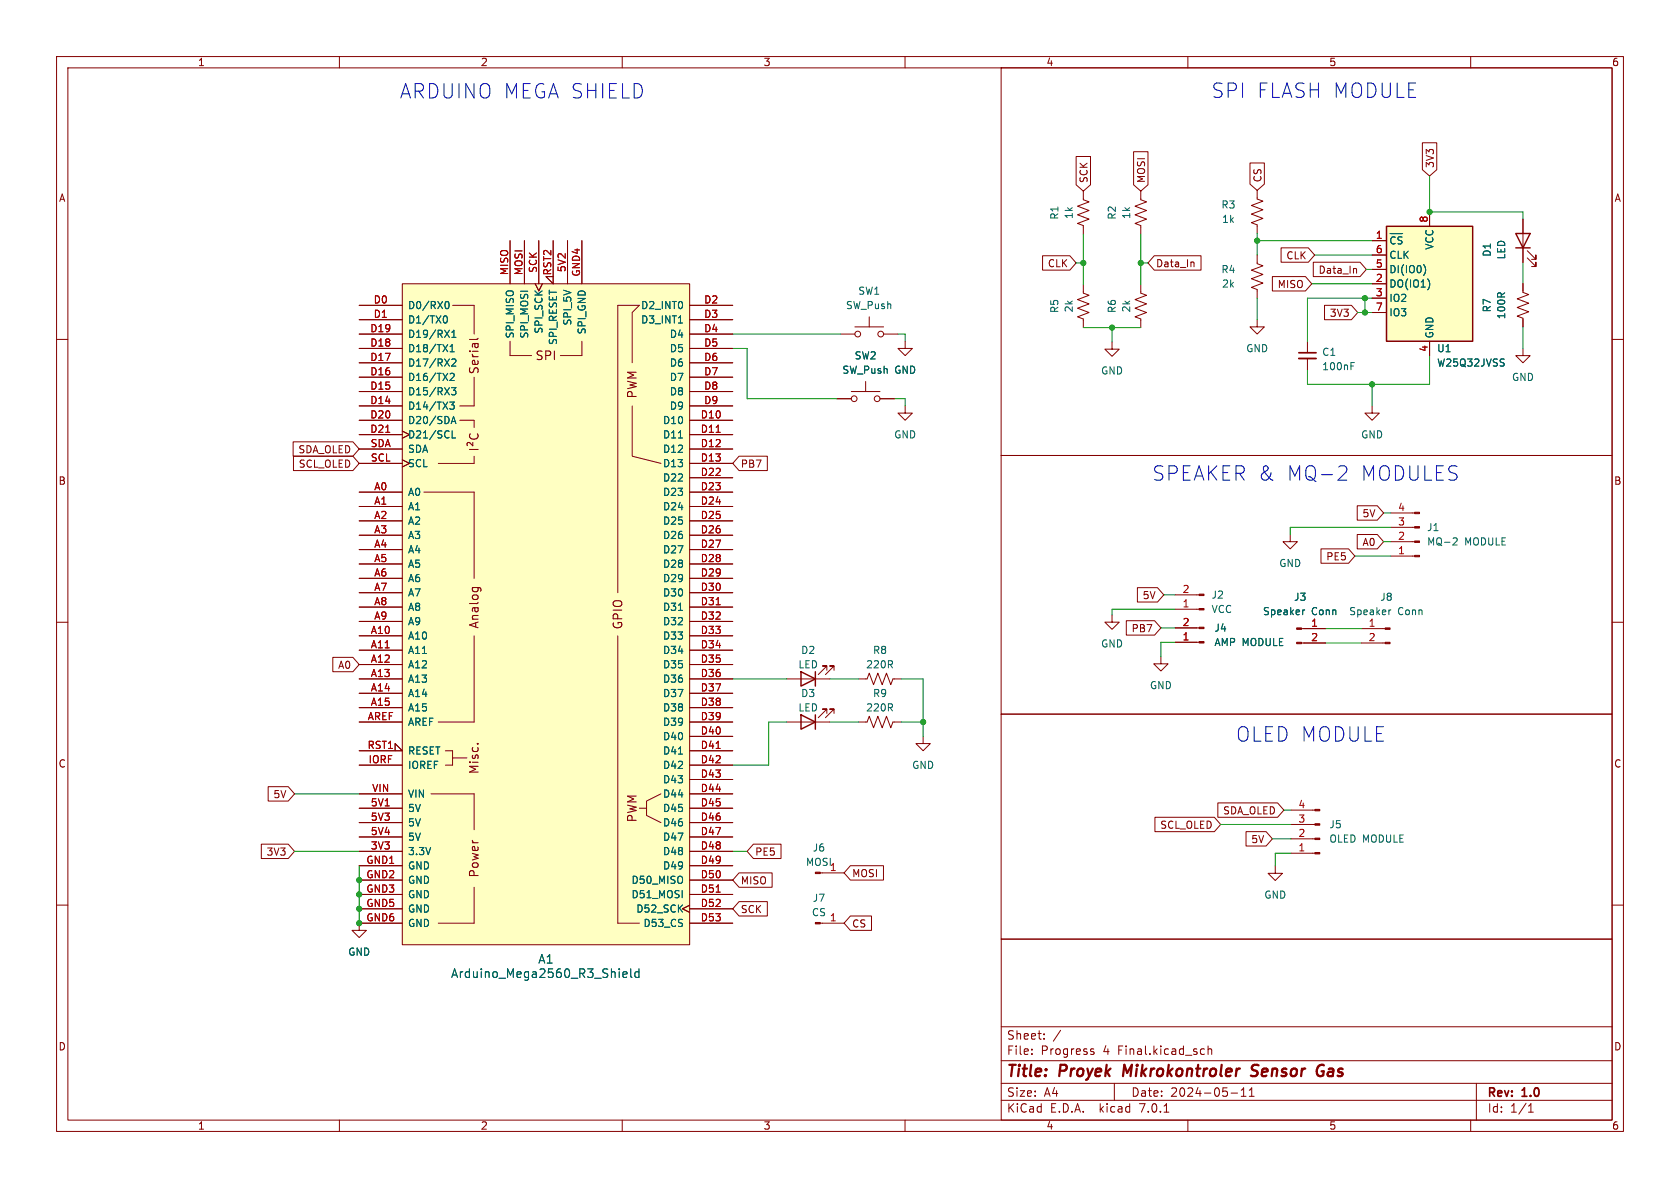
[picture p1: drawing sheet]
<svg xmlns="http://www.w3.org/2000/svg" width="297mm" height="210mm" viewBox="0 0 297 210" stroke-linecap="round" stroke-linejoin="round" font-family="sans-serif">
<g fill="none" stroke="#840000" stroke-width=".18">
<path d="M10 10h277v190h-277zM12 12h273v186h-273zM60 10v2M110 10v2M160 10v2M177 12h108v68.5h-108zM210 10v2M260 10v2M190.2 27.7h2.6v5l-1.3 1.1-1.3-1.1zM191.5 33.8v1.5l1 .4-2 .7 2 .8-2 .8 2 .7-2 .8 1 .4v1.5M200.4 26.8h2.5v5.9l-1.2 1.1-1.3-1.1zM201.7 33.8v1.5l1 .4-2 .7 2 .8-2 .8 2 .7-2 .8 1 .4v1.5"/>
<path d="M221 28.8h2.5v3.7l-1.3 1.2-1.2-1.2zM222.2 33.7v1.5l1.1 .4-2.1 .7 2.1 .8-2.1 .7 2.1 .8-2.1 .8 1 .4v1.5M251.5 25.2h2.5v4.8l-1.3 1.1-1.2-1.1zM252.7 37.5v2.5M269.2 38.7v7.7M10 60h2M63.5 59.1h7.6M63.5 54h7.6M63.5 56.5h7.6M71.1 50.2h50.8v116.8h-50.8zM80 54h3.8zM83.8 54v5.1z"/>
<path d="M90.2 42.5v7.7M92.7 42.5v7.7M94.6 50.2l.6 1.2 .7-1.2M95.2 42.5v7.7M97.8 42.5v7.7l-1.3-1.3h1.3M100.3 42.5v7.7M102.9 42.5v7.7M109.2 54v50.8zM109.2 54h3.8l-1.2 1.2v8.9M121.9 59.1h7.6M121.9 54h7.6M121.9 56.5h7.6"/>
<path d="M148.6 59.1h2.5M151.1 57.8h5.1M153.7 56v1.8M156.2 59.1h2.5M184.3 45.2h4.8l1.1 1.3-1.1 1.3h-4.8zM191.5 50.3v1.5l1 .4-2 .8 2 .7-2 .8 2 .7-2 .8 1 .4v1.5M201.7 50.3v1.5l1 .4-2 .8 2 .7-2 .8 2 .7-2 .8 1 .4v1.5M204.1 45.2h8.2v2.6h-8.2l-1.2-1.3zM211 46.4l.1 .8M222.2 45.1v1.5l1.1 .4-2.1 .8 2.1 .7-2.1 .8 2.1 .7-2.1 .8 1 .4v1.5M222.2 56.5v1.3h1.3l-1.3 1.3-1.2-1.3h1.2M224.9 48.9h5.9l1.1 1.3-1.1 1.2h-5.9z"/>
<path d="M226.5 43.8h4.8l1.1 1.3-1.1 1.3h-4.8zM232.2 46.4h8.2l1.2 1.2-1.2 1.3h-8.2zM234.2 54h4.7l1.1 1.2-1.1 1.3h-4.7zM239.6 47.5l.2 .1v.7M242.6 42.5h2.5M242.6 50.2h2.5M242.6 52.7h2.5M242.6 47.6h2.5M242.6 45.1h2.5M242.6 55.2h2.5M269.2 50.2v1.5l1.1 .4-2.1 .7 2.1 .8-2.1 .8 2.1 .7-2.1 .8 1 .4v1.5M270 45.6l1.5 1.5v-.7v.7h-.7"/>
<path d="M270 44.3l1.5 1.5v-.7v.7h-.7M285 60h2M51.8 78.1h10.6l1.1 1.3-1.1 1.2h-10.6zM63.5 69.2h7.6M63.5 74.3h7.6M63.5 76.8h7.6M63.5 79.4h7.6M63.5 71.8h7.6M63.5 66.7h7.6M63.5 64.1h7.6M63.5 61.6h7.6M71.1 76.2l1.3 .6-1.3 .7"/>
<path d="M81.3 74.3h2.5zM81.3 71.8h2.5zM83.8 74.3v1.3zM83.8 66.7v5.1zM90.2 60.3v2.6zM90.2 62.9h3.8zM99.1 62.9h3.8zM102.9 60.3v2.6zM111.8 71.8v8.8l5 1.3M121.9 69.2h7.6M121.9 74.3h7.6M121.9 76.8h7.6"/>
<path d="M121.9 79.4h7.6M121.9 71.8h7.6M121.9 66.7h7.6M121.9 64.1h7.6M121.9 61.6h7.6M148 70.5h2.5M150.5 69.2h5.1M153 67.4v1.8M155.6 70.5h2.5M160 60.3v1.3h-1.3l1.3 1.3 1.3-1.3h-1.3M160 71.8v1.2h-1.3l1.3 1.3 1.3-1.3h-1.3M196.6 60.5v1.2h1.3l-1.3 1.3-1.3-1.3h1.3"/>
<path d="M231.1 60.3v2.1M231.1 63.4v2M242.6 71.8v1.2h1.2l-1.2 1.3-1.3-1.3h1.3M252.7 60.3v2.6M269.2 61.6v1.3h1.3l-1.3 1.2-1.2-1.2h1.2M51.9 80.6h10.5l1.1 1.3-1.1 1.3h-10.5zM63.5 87h7.6M63.5 89.5h7.6M63.5 92.1h7.6M63.5 94.6h7.6M63.5 97.2h7.6M63.5 99.7h7.6"/>
<path d="M63.5 81.9h7.6M71.1 81.3l1.3 .6-1.3 .7M74.9 87h8.9v15.2M77.5 81.9h6.3zM83.8 80.6v1.3zM121.9 87h7.6M121.9 89.5h7.6M121.9 92.1h7.6M121.9 94.6h7.6M121.9 97.2h7.6M121.9 99.7h7.6M121.9 81.9h7.6"/>
<path d="M121.9 84.5h7.6M130.7 80.6h5v2.6h-5l-1.2-1.3zM177 80.5h108v45.7h-108zM228.1 94.5v1.3h1.3l-1.3 1.2-1.3-1.2h1.3M233.5 97h4.9l1.1 1.3-1.1 1.3h-4.9zM239.9 89.4h3.6l1.1 1.3-1.1 1.2h-3.6zM239.9 94.5h3.6l1.1 1.3-1.1 1.2h-3.6zM245.9 90.7h4.2M245.9 93.2h4.2M245.9 95.8h4.2M245.9 98.3h4.2M10 110h2"/>
<path d="M58.8 116.2h3.6l1.1 1.3-1.1 1.2h-3.6zM63.5 112.4h7.6M63.5 114.9h7.6M63.5 117.5h7.6M63.5 102.2h7.6M63.5 104.8h7.6M63.5 107.3h7.6M63.5 109.9h7.6M83.8 112.4v15.2M109.2 112.4v50.8zM121.9 112.4h7.6M121.9 114.9h7.6"/>
<path d="M121.9 117.5h7.6M121.9 102.2h7.6M121.9 104.8h7.6M121.9 107.3h7.6M121.9 109.9h7.6M146.2 118.5v-.8h-.8h.8l-1.5 1.6M147.4 118.5v-.8h-.7h.7l-1.5 1.6M196.6 108.7v1.3h1.3l-1.3 1.3-1.3-1.3h1.3M199.1 109.7h5l1.1 1.3-1.1 1.3h-5zM201.1 103.9h3.5l1.1 1.3-1.1 1.2h-3.5zM205.2 116.1v1.2h1.3l-1.3 1.3-1.2-1.3h1.2M207.8 111h4.2"/>
<path d="M207.8 113.5h4.2M207.8 105.2h4.2M207.8 107.7h4.2M230.1 113.7h4.2M230.1 111.1h4.2M240.7 113.7h4.2M240.7 111.1h4.2M285 110h2M47.4 139.1h3.6l1.1 1.2-1.1 1.3h-3.6zM63.5 132.7h7.6l-1.3-1.3v1.3M63.5 120h7.6M63.5 122.6h7.6"/>
<path d="M63.5 125.1h7.6M63.5 127.6h7.6M63.5 135.3h7.6M77.5 127.6h6.3zM78.7 135.3h1.3zM78.7 132.7h1.3zM80 134h2.5zM80 132.7v2.6zM121.9 120h7.6M121.9 122.6h7.6M121.9 125.1h7.6M121.9 127.6h7.6"/>
<path d="M121.9 130.2h7.6M121.9 132.7h7.6M121.9 135.3h7.6M121.9 137.8h7.6M139.1 120h7.6M139.1 127.6h7.6M146.2 126.1v-.8h-.8h.8l-1.5 1.6M147.4 126.1v-.8h-.7h.7l-1.5 1.6M151.8 120h1.5l.4-1 .7 2 .8-2 .8 2 .7-2 .8 2 .4-1h1.5M151.8 127.6h1.5l.4-1 .7 2.1 .8-2.1 .8 2.1 .7-2.1 .8 2.1 .4-1.1h1.5M163.2 130.2v1.2h1.3l-1.3 1.3-1.3-1.3h1.3M177 126.2h108v39.8h-108z"/>
<path d="M10 160h2M46.2 149.2h4.8l1.1 1.3-1.1 1.3h-4.8zM63.5 142.9h7.6M63.5 150.5h7.6M63.5 145.4h7.6M63.5 148h7.6M63.5 140.3h7.6M63.5 153h7.6M63.5 155.6h7.6M63.5 158.1h7.6M76.2 140.3h7.6zM83.8 156.8v6.4z"/>
<path d="M83.8 140.3v6.4zM113 142.9h1.3M116.8 140.3l-2.5 1.3v2.5l2.5 1.3M121.9 142.9h7.6M121.9 150.5h7.6M121.9 145.4h7.6M121.9 148h7.6M121.9 140.3h7.6M121.9 153h7.6M121.9 155.6h7.6M121.9 158.1h7.6M130.7 154.3h5.8v2.5h-5.8l-1.2-1.2z"/>
<path d="M130.7 159.4h5v2.5h-5l-1.2-1.2zM133.2 149.2h4.9v2.6h-4.9l-1.1-1.3zM145 154.3h4.2M150.3 153h5.9v2.6h-5.9l-1.1-1.3zM204.2 144.5h10.5l1.1 1.2-1.1 1.3h-10.5zM215.3 141.9h10.6l1.1 1.3-1.1 1.3h-10.6zM220.3 147h3.5l1.1 1.3-1.1 1.3h-3.5zM225.5 153.1v1.3h1.2l-1.2 1.3-1.3-1.3h1.3M228.2 143.2h4.3M228.2 145.7h4.3M228.2 148.3h4.3M228.2 150.8h4.3"/>
<path d="M285 160h2M63.5 160.7h7.6M71.1 163.2h-7.6v1.3h1.3l-1.3 1.2-1.3-1.2h1.3M77.5 163.2h6.3zM109.2 163.2h3.8M121.9 160l-1.3 .7 1.3 .6M121.9 163.2h7.6M121.9 160.7h7.6M145 163.2h4.2M150.3 161.9h3.8v2.6h-3.8l-1.1-1.3zM177 166h108v32h-108zM60 198v2"/>
<path d="M110 198v2M160 198v2M177 194.5h108M177 191.5h108M177 187.5h108M177 181.5h108M182.4 186.3v.1M182.4 185.5v.1M184.6 183.6v.1M184.6 182.8v.1M193 185.9l.4 .1v.2l-.2 .2h-.3M193 185.4l.4 .1"/>
<path d="M197 191.5v3M205.8 196.6h.8M210 198v2M212.5 185.4l.4 .1M212.9 186.3l-.4 .1M213.6 185.5l.2-.1 .3 .1 .1 .9M213.6 184.9v1.5M217.6 193.2h1.2M219.4 193.8h.9M219.4 192.7l.5-.4v1.5M220.9 193.8h.8M220.9 192.7l.4-.4v1.5"/>
<path d="M260 198v2M261 191.5v6.5M270.2 196.6h.9M270.2 195.5l.4-.4v1.5"/>
<circle cx="151.6" cy="59.1" r=".51"/>
<circle cx="155.7" cy="59.1" r=".51"/>
<circle cx="151" cy="70.5" r=".51"/>
<circle cx="155.1" cy="70.5" r=".51"/>
</g>
<path d="M221.1 190.1l.8 .1M222.2 188.2l-.7 .1a.46 .46 0 0 0-.2 .5 .46 .46 0 0 0 .3 .4l.4 .1M233.6 189.4h.4l-.1 .6a.73 .73 0 0 1-.8 .1M234 188.3a.76 .76 0 0 0-.9 .2" fill="none" stroke="#840000" stroke-width=".4"/>
<g fill="#840000" stroke="#840000" stroke-width=".18">
<path d="M212 110.9h.9v.2h-.9z"/>
<path d="M212 113.4h.9v.3h-.9z"/>
<path d="M244.9 113.5h.8v.3h-.8z"/>
<path d="M244.9 111h.8v.3h-.8z"/>
<path d="M144.1 163.1h.9v.2h-.9z"/>
<path d="M144.1 154.2h.9v.2h-.9z"/>
<path d="M250.1 90.6h.9v.2h-.9z"/>
<path d="M250.1 93.1h.9v.2h-.9z"/>
<path d="M250.1 95.6h.9v.3h-.9z"/>
<path d="M250.1 98.2h.9v.2h-.9z"/>
<path d="M212 105h.9v.3h-.9z"/>
<path d="M212 107.6h.9v.2h-.9z"/>
<path d="M232.5 143.1h.8v.2h-.8z"/>
<path d="M232.5 145.6h.8v.3h-.8z"/>
<path d="M232.5 148.2h.8v.2h-.8z"/>
<path d="M232.5 150.7h.8v.3h-.8z"/>
<path d="M229.2 113.5h.9v.3h-.9z"/>
<path d="M229.2 111h.9v.3h-.9z"/>
</g>
<g fill="none" stroke="#006464" stroke-width=".18">
<path d="M78.7 55.8a.68 .68 0 0 1 .4 .7 .68 .68 0 0 1-.4 .6M78.8 53.4l.2-.1a.68 .68 0 0 1 .4 .6 .68 .68 0 0 1-.4 .7l-.2-.1M79.9 59.6h.7M79.9 58.7l.3-.3v1.2M119.9 57.1h.8M245.7 41.3h2.3M246.6 42l-.3-.1-.4 .3M247.9 41.9h-.5l-.3 .2M251.9 47.1l.1 .5-.1 .7M79.5 71.1h.8l-.4 .5 .3 .1v.5l-.1 .1h-.5M79.6 62.2h.7M79.6 61.3l.3-.4v1.3"/>
<path d="M79.6 66.1l.5-.1 .2 .4-.8 .9h.8M79.8 74.9l.4-1.3 .4 1.3M79.8 68.5h.8l-.4 .5 .3 .1v.6l-.1 .1-.6-.1M79.9 63.6l.5-.1 .2 .3-.8 .9h.8M79.9 74.5h.6M79.9 76.2v1.2h.6M119.9 77.4h.8M238.8 64.1h.6M257.1 95.1h.4l.1 .3-.8 .9h.8M119.9 107.9h.8M230.7 107.8l-.3 .1M245.9 107.8l-.2 .1"/>
<path d="M119.9 133.3h.8M110.1 172.3l.8-.2-.1-.3h-.5l-.2 .2 .1 .7h.6M111.5 171.3v1.3l.2 .2M113 171.8h-.5l-.3 .3v.4l.2 .2h.6M113 171.3v1.5"/>
</g>
<path d="M245.1 40h15.2v20.3h-15.2zM268 41.3h2.5l-1.3 2.5zM268 43.8h2.5M141.6 118.7l2.5 1.3-2.5 1.3zM144.1 118.7v2.6M141.6 126.4l2.5 1.2-2.5 1.3zM144.1 126.4v2.5" fill="none" stroke="#840000" stroke-width=".25"/>
<g fill="#ffffc2" stroke="#ffffc2" stroke-width=".18">
<path d="M71.1 50.2h50.8v116.8h-50.8z"/>
<path d="M245.1 40h15.2v20.3h-15.2z"/>
</g>
<path d="M84.5 59.8l-.2 .2h-1.3M83 79.4h1.5M83.1 76.7a.61 .61 0 0 0 0 .7 .61 .61 0 0 0 .8 .2 .57 .57 0 0 0 .6-.3 .57 .57 0 0 0-.1-.6M83.6 78.2v.6l-.5-.5a.31 .31 0 0 0-.5 .1v.4M83.5 103.9h1.2l.3 .1M83.6 103.9l-.1 .1M84.5 103.9v.1M84.4 131.5h.1" fill="none" stroke="#840000" stroke-width=".19"/>
<path d="M229.6 63.4h3.1" fill="none" stroke="#840000" stroke-width=".33"/>
<path d="M229.6 62.4h3.1" fill="none" stroke="#840000" stroke-width=".3"/>
<path d="M237 82.3h.6a.69 .69 0 0 1 .4 1.1l-1.5 1.5h1.6" fill="none" stroke="#0000c2" stroke-width=".18"/>
<g fill="none" stroke="#009600" stroke-width=".18">
<path d="M252.7 31.1v6.4h16.5v1.2M129.5 59.1h19.1M158.7 59.1h1.3v1.2M190.2 46.5h1.3M191.5 57.9h10.2M191.5 41.4v8.9M196.6 57.9v2.6M201.7 46.5h1.2M201.7 41.4v8.9M222.2 42.5h20.4M222.2 41.3v3.8M222.2 52.7v3.8"/>
<path d="M231.9 50.2h10.7M232.4 45.1h10.2M240 55.2h2.6M241.3 52.7v2.5M241.6 47.6h1M242.6 52.7h-11.5v7.6M269.2 46.4v3.8M269.2 57.8v3.8M129.5 61.6h2.6v8.9h15.9M158.1 70.5h1.9v1.3M242.6 67.9v3.9M252.7 62.9v5h-21.6v-2.5"/>
<path d="M239.5 98.3h6.4M244.6 95.8h1.3M244.6 90.7h1.3M245.9 93.2h-17.8v1.3M205.2 111h2.6M205.7 105.2h2.1M207.8 107.7h-11.2v1M207.8 113.5h-2.6v2.6M234.3 113.7h6.4M234.3 111.1h6.4M129.5 120h9.6M139.1 127.6h-3.2v7.7h-6.4"/>
<path d="M146.7 127.6h5.1M146.7 120h5.1M159.4 127.6h3.8M159.4 120h3.8v10.2M52.1 150.5h11.4M52.1 140.3h11.4M63.5 153v10.2M129.5 150.5h2.6M215.8 145.7h12.4M224.9 148.3h3.3M227 143.2h1.2M228.2 150.8h-2.7v2.3"/>
</g>
<g fill="#009600" stroke="#009600" stroke-width=".18">
<circle cx="163.2" cy="127.6" r=".46"/>
<circle cx="241.3" cy="52.7" r=".46"/>
<circle cx="222.2" cy="42.5" r=".46"/>
<circle cx="252.7" cy="37.5" r=".46"/>
<circle cx="191.5" cy="46.5" r=".46"/>
<circle cx="201.7" cy="46.5" r=".46"/>
<circle cx="196.6" cy="57.9" r=".46"/>
<circle cx="242.6" cy="67.9" r=".46"/>
<circle cx="241.3" cy="55.2" r=".46"/>
<circle cx="63.5" cy="160.7" r=".46"/>
<circle cx="63.5" cy="158.1" r=".46"/>
<circle cx="63.5" cy="163.2" r=".46"/>
<circle cx="63.5" cy="155.6" r=".46"/>
</g>
<g font-size="3.5" fill="#0000c2">
<text x="70.8" y="17.6">ARDUINO MEGA SHIELD</text>
<text x="214.2" y="17.5">SPI FLASH MODULE</text>
<text x="203.8" y="85.2">SPEAKER &amp;</text>
<text x="227.3" y="85.2">MQ-2</text>
<text x="240.3" y="85.2">MODULES</text>
<text x="218.6" y="131.3">OLED MODULE</text>
</g>
<g font-size="2.8" fill="#840000">
<text x="178" y="190.8">Title:</text>
<text x="187.4" y="190.8">Proyek</text>
<text x="199.3" y="190.8">Mikrokontroler</text>
<text x="222.6" y="190.8">Sensor</text>
<text x="234.7" y="190.8">Gas</text>
</g>
<g font-size="2.1" fill="#840000">
<text x="94.6" y="63.9">SPI</text>
<text x="84.8" y="66.3" transform="rotate(-90 84.8 66.3)">Serial</text>
<text x="112.8" y="70.5" transform="rotate(-90 112.8 70.5)">PWM</text>
<text x="84.8" y="111.2" transform="rotate(-90 84.8 111.2)">Analog</text>
<text x="110.2" y="111.4" transform="rotate(-90 110.2 111.4)">GPIO</text>
<text x="84.8" y="136.9" transform="rotate(-90 84.8 136.9)">Misc.</text>
<text x="112.8" y="145.5" transform="rotate(-90 112.8 145.5)">PWM</text>
<text x="84.8" y="155.2" transform="rotate(-90 84.8 155.2)">Power</text>
<text x="178" y="183.9">Sheet:</text>
<text x="186.2" y="183.9">/</text>
<text x="178" y="186.6">File:</text>
<text x="184" y="186.6">Progress</text>
<text x="195" y="186.6">4</text>
<text x="197.7" y="186.6">Final.kicad_sch</text>
<text x="178" y="196.8">KiCad</text>
<text x="178" y="194">Size:</text>
<text x="184.6" y="194">A4</text>
<text x="185.7" y="196.8">E.D.A.</text>
<text x="194.4" y="196.8">kicad</text>
<text x="200" y="194">Date:</text>
<text x="201.5" y="196.8">7.0.1</text>
<text x="206.9" y="194">2024-05-11</text>
<text x="263" y="194.2">Rev:</text>
<text x="263" y="196.8">Id:</text>
<text x="267" y="196.8">1/1</text>
<text x="269.2" y="194.2">1.0</text>
</g>
<g font-size="2.1" fill="#006464">
<text x="79.7" y="173">Arduino_Mega2560_R3_Shield</text>
<text x="95.1" y="170.5">A1</text>
</g>
<g font-size="1.8" fill="#840000">
<text x="35" y="11.8">1</text>
<text x="85" y="11.8">2</text>
<text x="135" y="11.8">3</text>
<text x="185" y="11.8">4</text>
<text x="235" y="11.8">5</text>
<text x="285" y="11.8">6</text>
<text x="253.6" y="29.7" transform="rotate(-90 253.6 29.7)">3V3</text>
<text x="10.4" y="35.8">A</text>
<text x="192.4" y="32.4" transform="rotate(-90 192.4 32.4)">SCK</text>
<text x="202.6" y="32.4" transform="rotate(-90 202.6 32.4)">MOSI</text>
<text x="223.2" y="32.2" transform="rotate(-90 223.2 32.2)">CS</text>
<text x="285.4" y="35.8">A</text>
<text x="185.1" y="47.4">CLK</text>
<text x="204.4" y="47.4">Data_In</text>
<text x="227.3" y="46">CLK</text>
<text x="225.8" y="51.1">MISO</text>
<text x="233" y="48.5">Data_In</text>
<text x="235" y="56.2">3V3</text>
<text x="52.6" y="80.3">SDA_OLED</text>
<text x="52.7" y="82.8">SCL_OLED</text>
<text x="131" y="82.8">PB7</text>
<text x="10.3" y="85.8">B</text>
<text x="285.3" y="85.8">B</text>
<text x="240.7" y="91.6">5V</text>
<text x="234.3" y="99.2">PE5</text>
<text x="240.7" y="96.7">A0</text>
<text x="201.9" y="106.1">5V</text>
<text x="199.9" y="111.9">PB7</text>
<text x="59.6" y="118.4">A0</text>
<text x="10.3" y="135.8">C</text>
<text x="285.3" y="135.8">C</text>
<text x="48.2" y="141.3">5V</text>
<text x="205" y="146.7">SCL_OLED</text>
<text x="216.1" y="144.1">SDA_OLED</text>
<text x="221.1" y="149.2">5V</text>
<text x="47" y="151.4">3V3</text>
<text x="133.5" y="151.4">PE5</text>
<text x="150.7" y="155.2">MOSI</text>
<text x="131" y="156.5">MISO</text>
<text x="131" y="161.6">SCK</text>
<text x="150.7" y="164.1">CS</text>
<text x="10.3" y="185.8">D</text>
<text x="285.3" y="185.8">D</text>
<text x="35" y="199.8">1</text>
<text x="85" y="199.8">2</text>
<text x="135" y="199.8">3</text>
<text x="185" y="199.8">4</text>
<text x="235" y="199.8">5</text>
<text x="285" y="199.8">6</text>
</g>
<g font-size="1.8" fill="#006464">
<text x="187.3" y="38.9" transform="rotate(-90 187.3 38.9)">R1</text>
<text x="189.8" y="38.8" transform="rotate(-90 189.8 38.8)">1k</text>
<text x="197.4" y="38.9" transform="rotate(-90 197.4 38.9)">R2</text>
<text x="200" y="38.8" transform="rotate(-90 200 38.8)">1k</text>
<text x="215.9" y="37">R3</text>
<text x="216" y="39.6">1k</text>
<text x="245.6" y="44">~{CS}</text>
<text x="245.6" y="45.9">CLK</text>
<text x="253.6" y="44.3" transform="rotate(-90 253.6 44.3)">VCC</text>
<text x="263.7" y="45.4" transform="rotate(-90 263.7 45.4)">D1</text>
<text x="266.3" y="45.9" transform="rotate(-90 266.3 45.9)">LED</text>
<text x="151.7" y="52.3">SW1</text>
<text x="215.9" y="48.5">R4</text>
<text x="216" y="51">2k</text>
<text x="245.6" y="51">DO(IO1)</text>
<text x="245.6" y="53.5">IO2</text>
<text x="245.6" y="48.5">DI(IO0)</text>
<text x="72.1" y="54.8">D0/RX0</text>
<text x="72.1" y="57.3">D1/TX0</text>
<text x="72.1" y="59.9">D19/RX1</text>
<text x="91" y="60" transform="rotate(-90 91 60)">SPI_MISO</text>
<text x="93.5" y="60" transform="rotate(-90 93.5 60)">SPI_MOSI</text>
<text x="96.1" y="59.1" transform="rotate(-90 96.1 59.1)">SPI_SCK</text>
<text x="101.2" y="57.7" transform="rotate(-90 101.2 57.7)">SPI_5V</text>
<text x="103.7" y="59.2" transform="rotate(-90 103.7 59.2)">SPI_GND</text>
<text x="113.2" y="54.8">D2_INT0</text>
<text x="113.2" y="57.3">D3_INT1</text>
<text x="118.3" y="59.9">D4</text>
<text x="149.5" y="54.8">SW_Push</text>
<text x="187.3" y="55.4" transform="rotate(-90 187.3 55.4)">R5</text>
<text x="189.8" y="55.3" transform="rotate(-90 189.8 55.3)">2k</text>
<text x="197.4" y="55.4" transform="rotate(-90 197.4 55.4)">R6</text>
<text x="200" y="55.3" transform="rotate(-90 200 55.3)">2k</text>
<text x="245.6" y="56.1">IO3</text>
<text x="253.6" y="59.8" transform="rotate(-90 253.6 59.8)">GND</text>
<text x="263.7" y="55.3" transform="rotate(-90 263.7 55.3)">R7</text>
<text x="266.3" y="56.5" transform="rotate(-90 266.3 56.5)">100R</text>
<text x="72.1" y="65">D17/RX2</text>
<text x="72.1" y="62.4">D18/TX1</text>
<text x="98.6" y="61.1" transform="rotate(-90 98.6 61.1)">SPI_RESET</text>
<text x="118.3" y="62.4">D5</text>
<text x="118.3" y="65">D6</text>
<text x="151" y="63.7">SW2</text>
<text x="220.3" y="62.4">GND</text>
<text x="233.7" y="63.1">C1</text>
<text x="233.7" y="65.6">100nF</text>
<text x="254" y="62.4">U1</text>
<text x="254" y="65">W25Q32JVSS</text>
<text x="72.1" y="70">D15/RX3</text>
<text x="72.1" y="67.5">D16/TX2</text>
<text x="118.3" y="67.5">D7</text>
<text x="118.3" y="70">D8</text>
<text x="148.9" y="66.2">SW_Push</text>
<text x="158" y="66.2">GND</text>
<text x="194.6" y="66.4">GND</text>
<text x="267.2" y="67.5">GND</text>
<text x="72.1" y="72.6">D14/TX3</text>
<text x="72.1" y="75.1">D20/SDA</text>
<text x="72.1" y="77.7">D21/SCL</text>
<text x="117.1" y="75.1">D10</text>
<text x="117.1" y="77.7">D11</text>
<text x="118.3" y="72.6">D9</text>
<text x="158" y="77.7">GND</text>
<text x="240.6" y="77.7">GND</text>
<text x="72.1" y="82.7">SCL</text>
<text x="72.1" y="80.2">SDA</text>
<text x="117.1" y="80.2">D12</text>
<text x="117.1" y="82.7">D13</text>
<text x="72.1" y="87.8">A0</text>
<text x="117.1" y="85.3">D22</text>
<text x="117.1" y="87.8">D23</text>
<text x="72.1" y="90.4">A1</text>
<text x="72.1" y="92.9">A2</text>
<text x="72.1" y="95.4">A3</text>
<text x="117.1" y="90.4">D24</text>
<text x="117.1" y="92.9">D25</text>
<text x="117.1" y="95.4">D26</text>
<text x="252.2" y="94">J1</text>
<text x="72.1" y="98">A4</text>
<text x="72.1" y="100.5">A5</text>
<text x="117.1" y="98">D27</text>
<text x="117.1" y="100.5">D28</text>
<text x="226.1" y="100.4">GND</text>
<text x="252.2" y="96.6">MQ-2</text>
<text x="258.9" y="96.6">MODULE</text>
<text x="72.1" y="103.1">A6</text>
<text x="72.1" y="105.6">A7</text>
<text x="117.1" y="103.1">D29</text>
<text x="117.1" y="105.6">D30</text>
<text x="214.1" y="106">J2</text>
<text x="228.7" y="106.4">J3</text>
<text x="244" y="106.4">J8</text>
<text x="72.1" y="113.2">A10</text>
<text x="72.1" y="108.1">A8</text>
<text x="72.1" y="110.7">A9</text>
<text x="117.1" y="108.1">D31</text>
<text x="117.1" y="110.7">D32</text>
<text x="117.1" y="113.2">D33</text>
<text x="214.1" y="108.5">VCC</text>
<text x="214.6" y="111.8">J4</text>
<text x="223.2" y="108.9">Speaker</text>
<text x="231.8" y="108.9">Conn</text>
<text x="238.5" y="108.9">Speaker</text>
<text x="247" y="108.9">Conn</text>
<text x="72.1" y="115.8">A11</text>
<text x="72.1" y="118.3">A12</text>
<text x="117.1" y="115.8">D34</text>
<text x="117.1" y="118.3">D35</text>
<text x="141.1" y="118.3">LED</text>
<text x="141.6" y="115.8">D2</text>
<text x="153.1" y="118.3">220R</text>
<text x="154.3" y="115.8">R8</text>
<text x="194.6" y="114.6">GND</text>
<text x="214.6" y="114.4">AMP MODULE</text>
<text x="72.1" y="120.8">A13</text>
<text x="72.1" y="123.4">A14</text>
<text x="72.1" y="125.9">A15</text>
<text x="117.1" y="120.8">D36</text>
<text x="117.1" y="123.4">D37</text>
<text x="117.1" y="125.9">D38</text>
<text x="141.1" y="125.9">LED</text>
<text x="141.6" y="123.4">D3</text>
<text x="153.1" y="125.9">220R</text>
<text x="154.3" y="123.4">R9</text>
<text x="203.2" y="122">GND</text>
<text x="72.1" y="128.5">AREF</text>
<text x="117.1" y="128.5">D39</text>
<text x="117.1" y="131">D40</text>
<text x="72.1" y="136.1">IOREF</text>
<text x="72.1" y="133.5">RESET</text>
<text x="117.1" y="133.5">D41</text>
<text x="117.1" y="136.1">D42</text>
<text x="161.2" y="136.1">GND</text>
<text x="72.1" y="143.7">5V</text>
<text x="72.1" y="141.2">VIN</text>
<text x="117.1" y="138.6">D43</text>
<text x="117.1" y="141.2">D44</text>
<text x="117.1" y="143.7">D45</text>
<text x="72.1" y="146.2">5V</text>
<text x="72.1" y="148.8">5V</text>
<text x="117.1" y="146.2">D46</text>
<text x="117.1" y="148.8">D47</text>
<text x="235" y="146.6">J5</text>
<text x="235" y="149.1">OLED MODULE</text>
<text x="72.1" y="151.3">3.3V</text>
<text x="72.1" y="153.9">GND</text>
<text x="117.1" y="151.3">D48</text>
<text x="117.1" y="153.9">D49</text>
<text x="142.4" y="153.2">MOSI</text>
<text x="143.6" y="150.7">J6</text>
<text x="146.7" y="154.1">1</text>
<text x="72.1" y="156.4">GND</text>
<text x="72.1" y="158.9">GND</text>
<text x="72.1" y="161.5">GND</text>
<text x="111.5" y="156.4">D50_MISO</text>
<text x="111.5" y="158.9">D51_MOSI</text>
<text x="112.4" y="161.5">D52_SCK</text>
<text x="143.6" y="159.6">J7</text>
<text x="223.5" y="159">GND</text>
<text x="72.1" y="164">GND</text>
<text x="113.6" y="164">D53_CS</text>
<text x="143.5" y="162.1">CS</text>
<text x="61.5" y="169.1">GND</text>
</g>
<g font-size="1.8" fill="#a90000">
<text x="252.5" y="39.4" transform="rotate(-90 252.5 39.4)">8</text>
<text x="243.2" y="42.3">1</text>
<text x="243.2" y="47.4">5</text>
<text x="243.2" y="44.8">6</text>
<text x="66" y="53.7">D0</text>
<text x="89.9" y="48.7" transform="rotate(-90 89.9 48.7)">MISO</text>
<text x="92.5" y="48.7" transform="rotate(-90 92.5 48.7)">MOSI</text>
<text x="95" y="48.3" transform="rotate(-90 95 48.3)">SCK</text>
<text x="97.5" y="48.7" transform="rotate(-90 97.5 48.7)">RST2</text>
<text x="100.1" y="48.2" transform="rotate(-90 100.1 48.2)">5V2</text>
<text x="102.6" y="49" transform="rotate(-90 102.6 49)">GND4</text>
<text x="124.4" y="53.7">D2</text>
<text x="243.2" y="49.9">2</text>
<text x="243.2" y="52.5">3</text>
<text x="65.4" y="58.8">D19</text>
<text x="66" y="56.3">D1</text>
<text x="124.4" y="56.3">D3</text>
<text x="124.4" y="58.8">D4</text>
<text x="243.2" y="55">7</text>
<text x="65.4" y="63.9">D17</text>
<text x="65.4" y="61.3">D18</text>
<text x="124.4" y="61.3">D5</text>
<text x="124.4" y="63.9">D6</text>
<text x="252.5" y="62.3" transform="rotate(-90 252.5 62.3)">4</text>
<text x="65.4" y="71.5">D14</text>
<text x="65.4" y="69">D15</text>
<text x="65.4" y="66.4">D16</text>
<text x="124.4" y="66.4">D7</text>
<text x="124.4" y="69">D8</text>
<text x="124.4" y="71.5">D9</text>
<text x="65.4" y="74">D20</text>
<text x="65.4" y="76.6">D21</text>
<text x="123.8" y="74">D10</text>
<text x="123.8" y="76.6">D11</text>
<text x="65.5" y="79.1">SDA</text>
<text x="65.5" y="81.7">SCL</text>
<text x="123.8" y="79.1">D12</text>
<text x="123.8" y="81.7">D13</text>
<text x="66.1" y="86.7">A0</text>
<text x="66.1" y="89.3">A1</text>
<text x="123.8" y="84.2">D22</text>
<text x="123.8" y="86.7">D23</text>
<text x="123.8" y="89.3">D24</text>
<text x="66.1" y="91.8">A2</text>
<text x="66.1" y="94.4">A3</text>
<text x="123.8" y="91.8">D25</text>
<text x="123.8" y="94.4">D26</text>
<text x="247.1" y="95.5">2</text>
<text x="247.1" y="93">3</text>
<text x="247.1" y="90.4">4</text>
<text x="66.1" y="96.9">A4</text>
<text x="66.1" y="99.4">A5</text>
<text x="66.1" y="102">A6</text>
<text x="123.8" y="96.9">D27</text>
<text x="123.8" y="99.4">D28</text>
<text x="123.8" y="102">D29</text>
<text x="247.1" y="98">1</text>
<text x="66.1" y="104.5">A7</text>
<text x="66.1" y="107.1">A8</text>
<text x="123.8" y="104.5">D30</text>
<text x="123.8" y="107.1">D31</text>
<text x="209" y="107.4">1</text>
<text x="209" y="104.9">2</text>
<text x="65.5" y="112.1">A10</text>
<text x="66.1" y="109.6">A9</text>
<text x="123.8" y="109.6">D32</text>
<text x="123.8" y="112.1">D33</text>
<text x="209" y="113.3">1</text>
<text x="209" y="110.7">2</text>
<text x="231.7" y="110.9">1</text>
<text x="231.7" y="113.4">2</text>
<text x="241.9" y="110.9">1</text>
<text x="241.9" y="113.4">2</text>
<text x="65.5" y="114.7">A11</text>
<text x="65.5" y="117.2">A12</text>
<text x="65.5" y="119.8">A13</text>
<text x="123.8" y="114.7">D34</text>
<text x="123.8" y="117.2">D35</text>
<text x="123.8" y="119.8">D36</text>
<text x="65.5" y="122.3">A14</text>
<text x="65.5" y="124.8">A15</text>
<text x="123.8" y="122.3">D37</text>
<text x="123.8" y="124.8">D38</text>
<text x="64.9" y="127.4">AREF</text>
<text x="123.8" y="127.4">D39</text>
<text x="123.8" y="129.9">D40</text>
<text x="64.9" y="132.5">RST1</text>
<text x="65.1" y="135">IORF</text>
<text x="123.8" y="132.5">D41</text>
<text x="123.8" y="135">D42</text>
<text x="123.8" y="137.5">D43</text>
<text x="65.5" y="142.6">5V1</text>
<text x="65.7" y="140.1">VIN</text>
<text x="123.8" y="140.1">D44</text>
<text x="123.8" y="142.6">D45</text>
<text x="229.5" y="143">4</text>
<text x="65.5" y="145.2">5V3</text>
<text x="65.5" y="147.7">5V4</text>
<text x="123.8" y="145.2">D46</text>
<text x="123.8" y="147.7">D47</text>
<text x="229.5" y="148">2</text>
<text x="229.5" y="145.5">3</text>
<text x="64.7" y="152.8">GND1</text>
<text x="64.7" y="155.3">GND2</text>
<text x="65.5" y="150.2">3V3</text>
<text x="123.8" y="150.2">D48</text>
<text x="123.8" y="152.8">D49</text>
<text x="123.8" y="155.3">D50</text>
<text x="229.5" y="150.6">1</text>
<text x="64.7" y="157.9">GND3</text>
<text x="64.7" y="160.4">GND5</text>
<text x="123.8" y="157.9">D51</text>
<text x="123.8" y="160.4">D52</text>
<text x="64.7" y="162.9">GND6</text>
<text x="123.8" y="162.9">D53</text>
<text x="146.7" y="162.9">1</text>
</g>
</svg>
